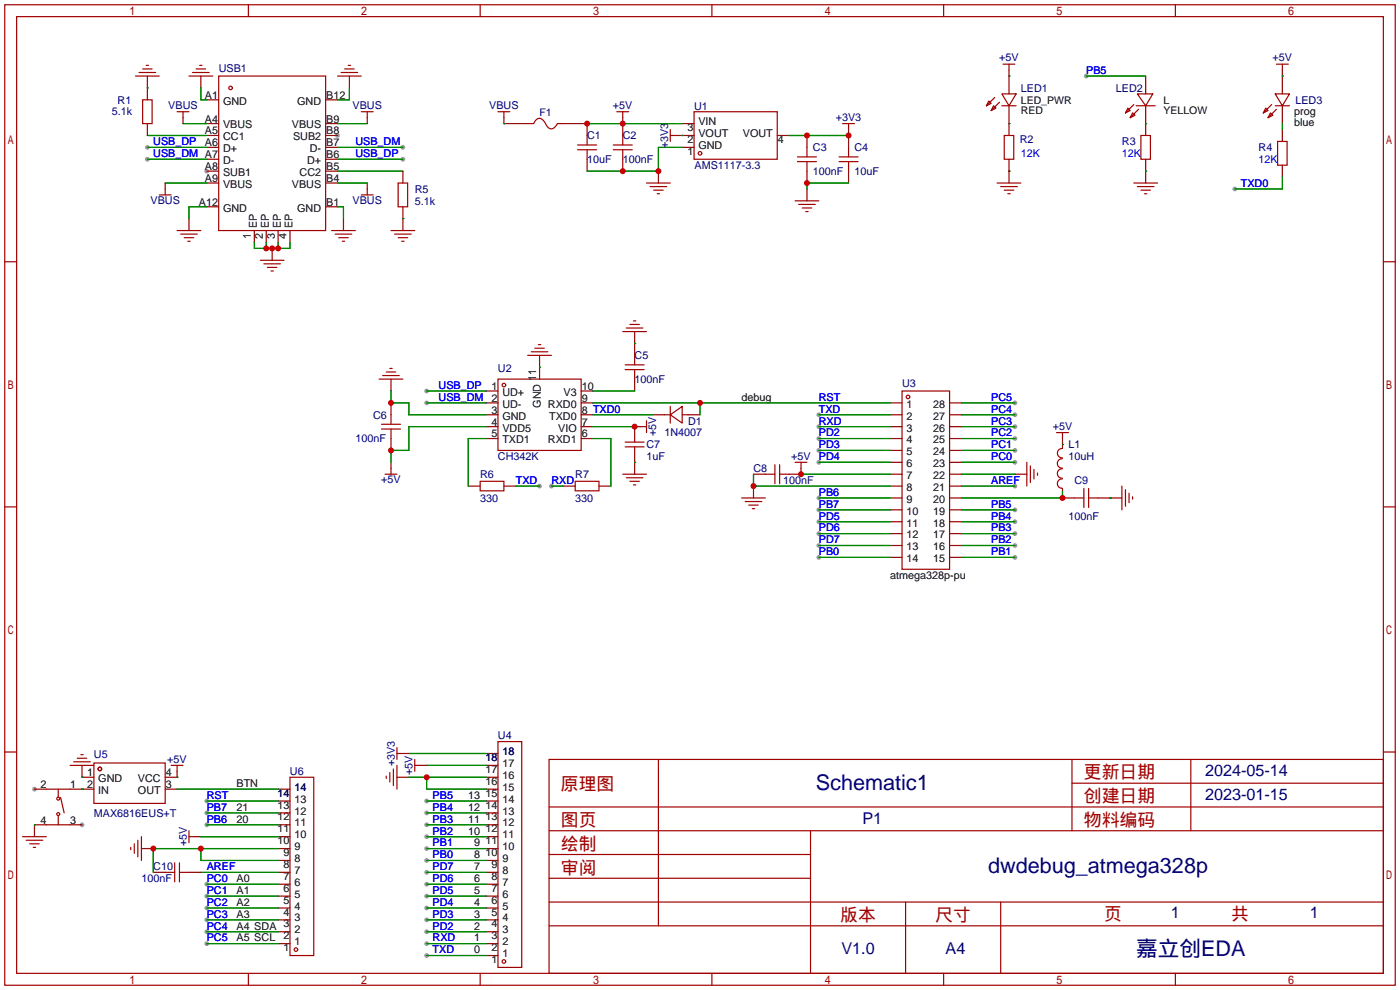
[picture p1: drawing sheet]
<svg xmlns="http://www.w3.org/2000/svg" width="299mm" height="212mm" viewBox="0 0 299 212" stroke-linecap="round" stroke-linejoin="round" font-family="sans-serif">
<g fill="#999">
<circle cx="72.1" cy="29" r=".51"/>
<circle cx="44.2" cy="36.6" r=".51"/>
<circle cx="7.4" cy="168.7" r=".51"/>
<circle cx="17.5" cy="176.3" r=".51"/>
<circle cx="31.5" cy="34" r=".51"/>
<circle cx="31.5" cy="31.5" r=".51"/>
<circle cx="86.1" cy="31.5" r=".51"/>
<circle cx="86.1" cy="34" r=".51"/>
<circle cx="91.2" cy="86.1" r=".51"/>
<circle cx="175" cy="96.3" r=".51"/>
<circle cx="175" cy="93.7" r=".51"/>
<circle cx="216.9" cy="109" r=".51"/>
<circle cx="216.9" cy="119.1" r=".51"/>
<circle cx="216.9" cy="116.6" r=".51"/>
<circle cx="216.9" cy="114" r=".51"/>
<circle cx="216.9" cy="111.5" r=".51"/>
<circle cx="216.9" cy="103.9" r=".51"/>
<circle cx="216.9" cy="98.8" r=".51"/>
<circle cx="216.9" cy="96.3" r=".51"/>
<circle cx="216.9" cy="93.7" r=".51"/>
<circle cx="216.9" cy="91.2" r=".51"/>
<circle cx="216.9" cy="88.6" r=".51"/>
<circle cx="216.9" cy="86.1" r=".51"/>
<circle cx="175" cy="119.1" r=".51"/>
<circle cx="175" cy="116.6" r=".51"/>
<circle cx="175" cy="114" r=".51"/>
<circle cx="175" cy="111.5" r=".51"/>
<circle cx="175" cy="98.8" r=".51"/>
<circle cx="91.2" cy="204.2" r=".51"/>
<circle cx="91.2" cy="201.7" r=".51"/>
<circle cx="91.2" cy="199.1" r=".51"/>
<circle cx="91.2" cy="196.6" r=".51"/>
<circle cx="91.2" cy="194.1" r=".51"/>
<circle cx="91.2" cy="191.5" r=".51"/>
<circle cx="91.2" cy="189" r=".51"/>
<circle cx="91.2" cy="186.4" r=".51"/>
<circle cx="91.2" cy="183.9" r=".51"/>
<circle cx="91.2" cy="181.4" r=".51"/>
<circle cx="91.2" cy="178.8" r=".51"/>
<circle cx="91.2" cy="176.3" r=".51"/>
<circle cx="91.2" cy="173.7" r=".51"/>
<circle cx="91.2" cy="171.2" r=".51"/>
<circle cx="44.2" cy="201.7" r=".51"/>
<circle cx="44.2" cy="199.1" r=".51"/>
<circle cx="44.2" cy="196.6" r=".51"/>
<circle cx="44.2" cy="194.1" r=".51"/>
<circle cx="44.2" cy="191.5" r=".51"/>
<circle cx="44.2" cy="189" r=".51"/>
<circle cx="175" cy="109" r=".51"/>
<circle cx="175" cy="106.4" r=".51"/>
<circle cx="232.2" cy="16.3" r=".51"/>
<circle cx="263.9" cy="40.4" r=".51"/>
<circle cx="175" cy="88.6" r=".51"/>
<circle cx="175" cy="91.2" r=".51"/>
<circle cx="44.2" cy="173.7" r=".51"/>
<circle cx="115.3" cy="103.9" r=".51"/>
<circle cx="117.9" cy="103.9" r=".51"/>
<circle cx="44.2" cy="176.3" r=".51"/>
<circle cx="44.2" cy="171.2" r=".51"/>
<circle cx="91.2" cy="83.6" r=".51"/>
</g>
<g fill="none" stroke="#a10000" stroke-width=".25">
<path d="M1 1h297.2v209.6h-297.2zM3.6 3.6h292.1v204.4h-292.1zM29 16.3h5M29.7 15.5h3.6M30.5 14.7h2M31.2 14h.5M40.4 16.3h5.1M41.1 15.5h3.6M41.9 14.7h2M42.7 14h.5M46.7 16.3h22.9v33h-22.9zM53.1 1v2.6"/>
<path d="M72.1 16.3h5.1M72.9 15.5h3.6M73.7 14.7h2M74.4 14h.5M102.6 1v2.6M152.1 1v2.6M201.7 1v2.6M214.4 13.7h2.5M215.6 13.7v1.3M251.2 1v2.6M272.8 13.7h2.5M274.1 13.7v1.3"/>
<path d="M30.5 21.3h2v5.1h-2zM37.8 23.9h2.6M39.1 23.9v1.2M77.2 23.9h2.6M78.5 23.9v1.2M85.1 39.1h2v5.1h-2zM106.4 23.9h2.6M107.7 23.9v1.2M112.8 26.4h1.2l.6-.8 .7-.3 .7 .3 1 1.5 .7 .4 .7-.2 .7-.9h1.3M123.4 32h4.1M123.4 31h4.1M125.5 29v2"/>
<path d="M125.5 32v2M131.1 32h4M131.1 31h4M131.8 23.9h2.6M133.1 23.9v1.2M133.1 29v2M133.1 32v2M138.2 39.1h5.1M138.9 39.9h3.6M143.3 27.7v2.5M143.3 29h1.2M148.3 23.9h17.8v10.1h-17.8z"/>
<path d="M170.4 34.5h4.1M170.4 33.5h4.1M172.5 31.5v2M172.5 34.5v2.1M179.3 34.5h4.1M179.3 33.5h4.1M180.1 26.4h2.5M181.4 26.4v1.3M181.4 31.5v2M181.4 34.5v2.1M211.3 21.6l.5 .5-1 .5zM212.3 22.6l.6 .5-1.1 .5z"/>
<path d="M212.6 20.8l-1.8 1.8M213.1 39.1h5.1M213.6 21.8l-1.8 1.8M213.9 39.9h3.5M214.1 20.1h3.1l-1.6 2.5zM214.1 22.6h3.1M214.6 29h2.1v5h-2.1zM241 23.1l.6 .5-1.1 .5zM242.1 24.1l.5 .5-1 .5zM242.3 39.1h5.1M242.3 22.4l-1.8 1.7M242.8 22.6h4.1"/>
<path d="M243.1 20.1h3.3l-1.5 2.5zM243.1 39.9h3.5M243.3 23.4l-1.7 1.7M243.8 29h2.1v5h-2.1zM270.5 23.1l.5 .5-1 .5zM271.5 24.1l.5 .5-1 .5zM271.8 22.4l-1.8 1.7M272.5 20.1h3.1l-1.5 2.5zM272.5 22.6h3.1M272.8 23.4l-1.8 1.7M273 30.2h2.1v5.1h-2.1zM1 55.9h2.6"/>
<path d="M34 41.7h2.6M35.3 40.4v1.3M37.8 49.3h5.1M38.6 50h3.6M39.4 50.8h2M40.1 51.6h.5M55.6 55.6h5.1M56.4 56.4h3.5M57.1 57.2h2.1M57.9 57.9h.5M70.9 49.3h5M71.6 50h3.6"/>
<path d="M72.4 50.8h2M73.2 51.6h.5M77.2 41.7h2.6M78.5 40.4v1.3M83.6 49.3h5M84.3 50h3.6M85.1 50.8h2M85.9 51.6h.5M139.7 40.6h2M140.5 41.4h.5M169.9 42.9h5.1M170.7 43.7h3.5"/>
<path d="M171.4 44.4h2.1M172.2 45.2h.5M214.6 40.6h2.1M215.4 41.4h.5M243.8 40.6h2.1M244.6 41.4h.5M295.7 55.9h2.5M82.5 79.5h2.1M83.3 78.7h.5M112.8 75.9h5.1M113.5 75.2h3.6M114.3 74.4h2"/>
<path d="M115.1 73.7h.5M133.1 70.9h5.1M133.6 79h4.1M133.6 78h4.1M133.9 70.1h3.5M134.6 69.3h2.1M135.4 68.6h.5M135.6 75.9v2.1M135.6 79v2M81 81h5.1M81.5 91.7h4.1M81.5 90.7h4.1"/>
<path d="M81.8 80.3h3.5M83.6 88.6v2.1M83.6 91.7v2M106.4 81h17.8v15.3h-17.8zM133.6 95.5h4.1M133.6 94.5h4.1M135.6 93.7v.8M135.6 95.5v.8M136.9 91.2h1.3M138.2 89.9v2.6M142 88.6h1.3M143.3 88.6l2.5-1.7v3.5z"/>
<path d="M143.3 86.9v3.5M145.8 88.6h1.3M165.6 99.3v4.1M166.6 99.3v4.1M169.9 98.8h2.6M171.2 98.8v1.3M192.8 83.6h10.1v38.1h-10.1zM219.5 98.8v5.1M220.2 99.6v3.5M225.8 92.5h2.5M227.1 98a1.01 1.01 0 0 0-1.1 1 1.01 1.01 0 0 0 1.1 1.1M227.1 95.8a1.01 1.01 0 0 0-1.1 1.1 1.01 1.01 0 0 0 1.1 1"/>
<path d="M227.1 92.5v1.2M1 108.3h2.6M82.3 101.3h2.5M83.6 100.1v1.2M102.6 102.9h5.1v2h-5.1zM122.9 102.9h5.1v2h-5.1zM133.1 101.3h5.1M133.9 102.1h3.5M134.6 102.9h2.1M135.4 103.6h.5M158.5 106.4h5.1M159.3 107.2h3.5"/>
<path d="M160 107.9h2.1M160.8 108.7h.5M163.6 101.3h2M166.6 101.3h2.1M221 100.3v2.1M221.7 101.1v.5M227.1 100.2a1.01 1.01 0 0 0-1.1 1 1.01 1.01 0 0 0 1.1 1M227.1 102.3a1.01 1.01 0 0 0-1.1 1.1 1.01 1.01 0 0 0 1.1 1M229.6 106.4h2M231.6 104.4v4.1M232.7 104.4v4.1M232.7 106.4h2"/>
<path d="M239.8 103.9v5.1M240.5 104.6v3.6M241.3 105.4v2M242.1 106.2v.5M295.7 108.3h2.5M84.8 159.8v2.5M106.4 158.5h5.1v48.3h-5.1zM1 160.7h2.6M4.8 178.8h5.1M5.6 179.6h3.5M9.9 176.3h5.1M9.9 168.7h5.1"/>
<path d="M12.4 168.7v1.7M12.4 174.5v1.8M13 170.4l.7 3.3M15 163.6h5.1M15.7 162.8h3.6M16.5 162.1h2M17.3 161.3h.5M20.1 163.1h15.2v8.6h-15.2zM29.5 179.6v3.5M30.2 178.8v5.1M36.6 163.6h2.5M37.8 163.6v1.2"/>
<path d="M40.4 178.8h1.3M40.4 177.5v2.6M62 166.1h5.1v38.1h-5.1zM82.5 165.9v.5M83.3 165.1v2M84.1 164.3v3.6M84.8 163.6v5.1M84.8 161h1.3M88.6 163.6h1.3M88.6 162.3v2.5M117.3 162.3h178.4v45.7h-178.4zM117.3 177.5h178.4"/>
<path d="M117.3 172.5h178.4M140.7 162.3v35.6M173.2 177.5v30.5M229.1 162.3v15.2M229.1 167.4h66.6M254.5 162.3v15.2M295.7 160.7h2.5M6.3 180.3h2.1M7.1 181.1h.5M27.9 181.1v.5M28.7 180.3v2.1M35.3 186.4h2"/>
<path d="M37.3 184.4v4.1M38.4 186.4h2M38.4 184.4v4.1M117.3 182.6h55.9M117.3 197.9h178.4M117.3 192.8h178.4M117.3 187.7h55.9M193.5 192.8v15.2M213.9 192.8v15.2M53.1 208v2.6M102.6 208v2.6M152.1 208v2.6"/>
<path d="M201.7 208v2.6M251.2 208v2.6"/>
<circle cx="49.3" cy="18.8" r=".38"/>
<circle cx="149.6" cy="32.8" r=".38"/>
<circle cx="107.7" cy="82.3" r=".38"/>
<circle cx="194.1" cy="84.8" r=".38"/>
<circle cx="12.4" cy="170.7" r=".32"/>
<circle cx="12.4" cy="174" r=".32"/>
<circle cx="21.3" cy="164.3" r=".38"/>
<circle cx="63.2" cy="202.9" r=".38"/>
<circle cx="107.7" cy="205.5" r=".38"/>
</g>
<g fill="none" stroke="#870000" stroke-width=".25">
<path d="M31.5 16.3v5M42.9 16.3v2.5M74.7 16.3v2.5M215.6 15v5.1M244.9 16.3v3.8M274.1 15v5.1M31.5 26.4v2.6M35.3 39.1v1.3M39.1 25.1v1.3M44.2 39.1h2.5M44.2 36.6h2.5M44.2 34h2.5"/>
<path d="M44.2 31.5h2.5M44.2 29h2.5M44.2 26.4h2.5M44.2 21.3h2.5M69.6 39.1h2.5M69.6 36.6h2.5M69.6 34h2.5M69.6 31.5h2.5M69.6 29h2.5M69.6 26.4h2.5M69.6 21.3h2.5M78.5 25.1v1.3"/>
<path d="M78.5 39.1v1.3M86.1 36.6v2.5M107.7 25.1v1.3h5.1M120.4 26.4h5.1v2.6M125.5 34v2.6M133.1 25.1v3.9M133.1 34v2.6M140.7 36.6v2.5M144.5 29h3.8M145.8 31.5h2.5M145.8 26.4h2.5M166.1 29h2.6"/>
<path d="M172.5 29v2.5M172.5 36.6v2.5M181.4 27.7v3.8M181.4 36.6v2.5M215.6 22.6v6.4M215.6 34v5.1M244.9 22.6v6.4M244.9 34v5.1M274.1 22.6v3.8M274.1 27.7v2.5M274.1 35.3v2.5M40.4 46.7v2.6"/>
<path d="M44.2 44.2h2.5M54.4 49.3v2.5M56.9 49.3v2.5M58.2 53.1v2.5M59.4 49.3v2.5M62 49.3v2.5M69.6 44.2h2.5M73.4 46.7v2.6M86.1 44.2v5.1M172.5 40.4v2.5M115.3 75.9v5.1M135.6 70.9v5"/>
<path d="M83.6 81v2.6M83.6 86.1v2.5M83.6 93.7v2.6M83.6 98.8v1.3M103.9 83.6h2.5M103.9 86.1h2.5M103.9 88.6h2.5M103.9 91.2h2.5M103.9 93.7h2.5M124.2 83.6h2.5M124.2 86.1h2.5M124.2 88.6h2.5"/>
<path d="M124.2 91.2h2.5M124.2 93.7h2.5M135.6 81v2.6M135.6 96.3v5M136.9 91.2h-1.3v2.5M139.4 88.6h2.6M147.1 88.6h2.5M190.2 86.1h2.6M190.2 88.6h2.6M190.2 91.2h2.6M190.2 93.7h2.6M190.2 96.3h2.6"/>
<path d="M190.2 98.8h2.6M202.9 86.1h2.6M202.9 88.6h2.6M202.9 91.2h2.6M202.9 93.7h2.6M202.9 96.3h2.6M202.9 98.8h2.6M227.1 93.7v2.1M100.1 103.9h2.5M107.7 103.9h2.5M120.4 103.9h2.5M128 103.9h2.6"/>
<path d="M161 101.3h2.6M161 103.9v2.5M171.2 100.1v1.2h-2.5M190.2 101.3h2.6M190.2 103.9h2.6M190.2 106.4h2.6M190.2 109h2.6M190.2 111.5h2.6M190.2 114h2.6M190.2 116.6h2.6M190.2 119.1h2.6M202.9 101.3h2.6"/>
<path d="M202.9 103.9h2.6M202.9 106.4h2.6M202.9 109h2.6M202.9 111.5h2.6M202.9 114h2.6M202.9 116.6h2.6M202.9 119.1h2.6M216.9 101.3h2.6M227.1 106.4h2.5M227.1 104.4v.8M234.7 106.4h5.1M7.4 168.7h2.5"/>
<path d="M9.9 176.3h-2.5v2.5M15 176.3h2.5M15 168.7h5.1M17.5 163.6v2.5h2.6M35.3 168.7h2.5M37.8 164.8v1.3h-2.5M41.7 178.8h1.2M59.4 178.8h2.6M59.4 176.3h2.6M59.4 173.7h2.6M59.4 171.2h2.6M59.4 168.7h2.6"/>
<path d="M84.8 166.1h2.6M86.1 161h1.3M89.9 163.6h1.3M103.9 178.8h2.5M103.9 176.3h2.5M103.9 173.7h2.5M103.9 171.2h2.5M103.9 168.7h2.5M103.9 166.1h2.5M103.9 163.6h2.5M103.9 161h2.5M30.2 181.4h2.6"/>
<path d="M32.8 186.4h2.5M40.4 186.4h2.5M59.4 199.1h2.6M59.4 196.6h2.6M59.4 194.1h2.6M59.4 191.5h2.6M59.4 189h2.6M59.4 186.4h2.6M59.4 183.9h2.6M59.4 181.4h2.6M103.9 199.1h2.5M103.9 196.6h2.5"/>
<path d="M103.9 194.1h2.5M103.9 191.5h2.5M103.9 189h2.5M103.9 186.4h2.5M103.9 183.9h2.5M103.9 181.4h2.5M59.4 201.7h2.6M103.9 204.2h2.5M103.9 201.7h2.5"/>
</g>
<g fill="none" stroke="#008700" stroke-width=".25">
<path d="M31.5 18.8h.1M42.9 18.8v2.5h1.3M74.7 18.8v2.5h-2.6M215.6 16.3h.1M232.2 16.3h12.7M274.1 16.3h.1M31.5 29h12.7M31.5 34h12.7M31.5 31.5h12.7M35.3 39.1h8.9M39.1 26.4h5.1M72.1 26.4h6.4"/>
<path d="M72.1 34h14M72.1 31.5h14M72.1 36.6h14M72.1 39.1h6.4M107.7 26.4h.1M125.5 26.4h20.3M145.8 29h.1M145.8 31.5h-5.1v5.1h-15.2M168.7 29h12.7M181.4 39.1h-8.9v1.3M215.6 36.6h.1M215.6 26.4h.1"/>
<path d="M244.9 26.4h.1M244.9 36.6h.1M274.1 37.8v2.6h-10.2M274.1 26.4v1.3M44.2 44.2h-3.8v2.5M54.4 51.8v1.3h7.6v-1.3M56.9 51.8v1.3M59.4 51.8v1.3M72.1 44.2h1.3v2.5M86.1 46.7h.1M115.3 78.5h.1M135.6 73.4h.1"/>
<path d="M83.6 83.6v2.5h3.8v2.5h16.5M91.2 86.1h12.7M91.2 83.6h12.7M103.9 91.2h-16.5v5.1h-3.8v2.5M103.9 93.7h-3.8v10.2M126.7 86.1h63.5M126.7 88.6h12.7M126.7 91.2h8.9M126.7 93.7h3.9v10.2M126.7 83.6h8.9M135.6 98.8h.1M149.6 86.1v2.5"/>
<path d="M175 88.6h15.2M175 91.2h15.2M175 96.3h15.2M175 93.7h15.2M175 98.8h15.2M205.5 86.1h11.4M205.5 88.6h11.4M205.5 91.2h11.4M205.5 96.3h11.4M205.5 93.7h11.4M205.5 98.8h11.4M227.1 95h.1"/>
<path d="M110.2 103.9h5.1M117.9 103.9h2.5M161 101.3v2.6h29.2M171.2 101.3h19M175 109h15.2M175 119.1h15.2M175 116.6h15.2M175 114h15.2M175 111.5h15.2M175 106.4h15.2M205.5 101.3h11.4M205.5 109h11.4"/>
<path d="M205.5 103.9h11.4M205.5 119.1h11.4M205.5 116.6h11.4M205.5 114h11.4M205.5 111.5h11.4M227.1 105.2v1.2h-21.6M237.2 106.4h.1M7.4 176.3h.1M17.5 168.7h.1M17.5 166.1h.1M37.8 166.1h.1M37.8 168.7h21.6"/>
<path d="M42.9 178.8h16.5M44.2 176.3h15.2M44.2 173.7h15.2M44.2 171.2h15.2M87.4 161h16.5M87.4 166.1h16.5M91.2 178.8h12.7M91.2 176.3h12.7M91.2 173.7h12.7M91.2 171.2h12.7M91.2 163.6h12.7M91.2 166.1v2.6h12.7"/>
<path d="M42.9 181.4v2.5h16.5M42.9 186.4h16.5M44.2 199.1h15.2M44.2 196.6h15.2M44.2 194.1h15.2M44.2 191.5h15.2M44.2 189h15.2M59.4 181.4h-26.6v5M91.2 199.1h12.7M91.2 196.6h12.7M91.2 194.1h12.7M91.2 191.5h12.7"/>
<path d="M91.2 189h12.7M91.2 186.4h12.7M91.2 183.9h12.7M91.2 181.4h12.7M44.2 201.7h15.2M91.2 204.2h12.7M91.2 201.7h12.7"/>
</g>
<g fill="#c00">
<circle cx="59.4" cy="53.1" r=".63"/>
<circle cx="58.2" cy="53.1" r=".63"/>
<circle cx="56.9" cy="53.1" r=".63"/>
<circle cx="83.6" cy="86.1" r=".63"/>
<circle cx="83.6" cy="96.3" r=".63"/>
<circle cx="172.5" cy="39.1" r=".63"/>
<circle cx="140.7" cy="36.6" r=".63"/>
<circle cx="133.1" cy="36.6" r=".63"/>
<circle cx="172.5" cy="29" r=".63"/>
<circle cx="181.4" cy="29" r=".63"/>
<circle cx="125.5" cy="26.4" r=".63"/>
<circle cx="133.1" cy="26.4" r=".63"/>
<circle cx="135.6" cy="91.2" r=".63"/>
<circle cx="171.2" cy="101.3" r=".63"/>
<circle cx="161" cy="103.9" r=".63"/>
<circle cx="227.1" cy="106.4" r=".63"/>
<circle cx="149.6" cy="86.1" r=".63"/>
<circle cx="42.9" cy="181.4" r=".63"/>
<circle cx="32.8" cy="181.4" r=".63"/>
<circle cx="91.2" cy="166.1" r=".63"/>
</g>
<g font-size="4.6" fill="#000080">
<text x="174.4" y="168.8">Schematic1</text>
<text x="211.2" y="186.6">dwdebug_atmega328p</text>
<text x="242.8" y="204.3">嘉立创EDA</text>
</g>
<g font-size="3.8" fill="#a00000">
<text x="231.6" y="166.4">更新日期</text>
<text x="119.9" y="168.9">原理图</text>
<text x="231.6" y="171.5">创建日期</text>
<text x="119.9" y="176.5">图页</text>
<text x="231.6" y="176.5">物料编码</text>
<text x="119.9" y="181.6">绘制</text>
<text x="119.9" y="186.7">审阅</text>
<text x="179.6" y="196.9">版本</text>
<text x="199.9" y="196.9">尺寸</text>
<text x="236" y="196.6">页</text>
<text x="263.1" y="196.6">共</text>
</g>
<g font-size="3.5" fill="#000080">
<text x="257.6" y="165.9">2024-05-14</text>
<text x="257.6" y="171">2023-01-15</text>
<text x="184.3" y="176">P1</text>
<text x="250.2" y="196.1">1</text>
<text x="280" y="196.1">1</text>
<text x="179.8" y="204">V1.0</text>
<text x="202.1" y="204">A4</text>
</g>
<g font-size="2.3" fill="#000080">
<text x="46.7" y="15.4">USB1</text>
<text x="213.6" y="13.1">+5V</text>
<text x="272" y="13.1">+5V</text>
<text x="25.1" y="22.1">R1</text>
<text x="36" y="23.3">VBUS</text>
<text x="75.3" y="23.3">VBUS</text>
<text x="104.6" y="23.3">VBUS</text>
<text x="131" y="23.3">+5V</text>
<text x="148.3" y="23.4">U1</text>
<text x="218.2" y="19.6">LED1</text>
<text x="238.5" y="19.6">LED2</text>
<text x="276.9" y="22.1">LED3</text>
<text x="23.9" y="24.7">5.1k</text>
<text x="125.5" y="29.8">C1</text>
<text x="133.1" y="29.8">C2</text>
<text x="178.6" y="25.8">+3V3</text>
<text x="125.5" y="34.8">10uF</text>
<text x="133.1" y="34.8">100nF</text>
<text x="142.8" y="31.7" transform="rotate(-90 142.8 31.7)">+3V3</text>
<text x="173.7" y="32.3">C3</text>
<text x="182.6" y="32.3">C4</text>
<text x="217.9" y="30.5">R2</text>
<text x="239.8" y="31">R3</text>
<text x="269" y="32.3">R4</text>
<text x="88.6" y="41.2">R5</text>
<text x="148.4" y="36.1">AMS1117-3.3</text>
<text x="173.7" y="37.4">100nF</text>
<text x="182.6" y="37.4">10uF</text>
<text x="32.2" y="43.6">VBUS</text>
<text x="75.3" y="43.6">VBUS</text>
<text x="88.6" y="43.7">5.1k</text>
<text x="135.6" y="76.8">C5</text>
<text x="106.4" y="79.5">U2</text>
<text x="135.6" y="81.8">100nF</text>
<text x="192.8" y="82.7">U3</text>
<text x="79.8" y="89.5">C6</text>
<text x="75.9" y="94.5">100nF</text>
<text x="138.2" y="95.8">C7</text>
<text x="140.3" y="93.3" transform="rotate(-90 140.3 93.3)">+5V</text>
<text x="142" y="93.3">1N4007</text>
<text x="147.1" y="90.7">D1</text>
<text x="225" y="91.9">+5V</text>
<text x="228.3" y="95.8">L1</text>
<text x="106.4" y="98.4">CH342K</text>
<text x="138.2" y="98.3">1uF</text>
<text x="161" y="100.9">C8</text>
<text x="169.1" y="98.2">+5V</text>
<text x="228.3" y="98.3">10uH</text>
<text x="81.5" y="103.3">+5V</text>
<text x="102.6" y="102.2">R6</text>
<text x="102.6" y="107.2">330</text>
<text x="122.9" y="102.2">R7</text>
<text x="122.9" y="107.2">330</text>
<text x="167.4" y="103.4">100nF</text>
<text x="229.6" y="103.4">C9</text>
<text x="228.3" y="111">100nF</text>
<text x="106.4" y="158">U4</text>
<text x="20.1" y="162.1">U5</text>
<text x="35.8" y="163">+5V</text>
<text x="62" y="165.7">U6</text>
<text x="84.4" y="163.8" transform="rotate(-90 84.4 163.8)">+3V3</text>
<text x="88.2" y="165.7" transform="rotate(-90 88.2 165.7)">+5V</text>
<text x="20.1" y="174.6">MAX6816EUS+T</text>
<text x="32.8" y="186">C10</text>
<text x="39.9" y="180.9" transform="rotate(-90 39.9 180.9)">+5V</text>
<text x="30.2" y="188.5">100nF</text>
</g>
<g font-size="2.3" fill="#00f">
<text x="232.2" y="15.8">PB5</text>
<text x="32.8" y="33.6">USB_DM A7</text>
<text x="32.8" y="31">USB_DP</text>
<text x="75.9" y="31">USB_DM</text>
<text x="75.9" y="33.6">USB_DP</text>
<text x="218.2" y="33.6">12K</text>
<text x="239.8" y="33.6">12K</text>
<text x="269" y="34.8">12K</text>
<text x="265.2" y="39.9">TXD0</text>
<text x="93.7" y="83.1">USB_DP</text>
<text x="93.7" y="85.6">USB_DM</text>
<text x="175" y="85.6">RST</text>
<text x="175" y="88.2">TXD</text>
<text x="211.8" y="88.2">PC4</text>
<text x="211.8" y="85.6">PC5</text>
<text x="175" y="95.8">PD3</text>
<text x="175" y="93.3">PD2</text>
<text x="175" y="90.7">RXD</text>
<text x="211.8" y="95.8">PC1</text>
<text x="211.8" y="93.3">PC2</text>
<text x="211.8" y="90.7">PC3</text>
<text x="175" y="98.3">PD4</text>
<text x="211.8" y="98.3">PC0</text>
<text x="110.2" y="103.4">TXD</text>
<text x="117.9" y="103.4">RXD</text>
<text x="175" y="106">PB6</text>
<text x="211.8" y="103.4">AREF</text>
<text x="175" y="113.6">PD6</text>
<text x="175" y="111">PD5</text>
<text x="175" y="108.5">PB7</text>
<text x="211.8" y="108.5">PB5</text>
<text x="211.8" y="113.6">PB3</text>
<text x="211.8" y="111">PB4</text>
<text x="175" y="118.7">PB0</text>
<text x="175" y="116.1">PD7</text>
<text x="211.8" y="118.7">PB1</text>
<text x="211.8" y="116.1">PB2</text>
<text x="44.2" y="173.3">PB7</text>
<text x="44.2" y="170.7">RST</text>
<text x="92.5" y="173.3">PB4</text>
<text x="92.5" y="170.7">PB5</text>
<text x="44.2" y="175.8">PB6</text>
<text x="92.5" y="178.4">PB2</text>
<text x="92.5" y="175.8">PB3</text>
<text x="44.2" y="186">AREF</text>
<text x="92.5" y="186">PD7</text>
<text x="92.5" y="183.4">PB0</text>
<text x="92.5" y="180.9">PB1</text>
<text x="44.2" y="191.1">PC1</text>
<text x="44.2" y="188.5">PC0</text>
<text x="92.5" y="191.1">PD5</text>
<text x="92.5" y="188.5">PD6</text>
<text x="44.2" y="196.1">PC3</text>
<text x="44.2" y="193.6">PC2</text>
<text x="92.5" y="196.1">PD3</text>
<text x="92.5" y="193.6">PD4</text>
<text x="44.2" y="201.2">PC5</text>
<text x="44.2" y="198.7">PC4</text>
<text x="92.5" y="203.8">TXD</text>
<text x="92.5" y="201.2">RXD</text>
<text x="92.5" y="198.7">PD2</text>
</g>
<g font-size="2.3">
<text x="43.8" y="21.1">A1</text>
<text x="47.7" y="22.4">GND</text>
<text x="63.5" y="22.4">GND</text>
<text x="69.7" y="21.1">B12</text>
<text x="43.8" y="26.2">A4</text>
<text x="43.8" y="28.7">A5</text>
<text x="47.7" y="27.5">VBUS</text>
<text x="47.7" y="30">CC1</text>
<text x="62.4" y="27.5">VBUS</text>
<text x="62.6" y="30">SUB2</text>
<text x="69.7" y="28.7">B8</text>
<text x="69.7" y="26.2">B9</text>
<text x="146.9" y="28">3</text>
<text x="149.3" y="29.3">VOUT</text>
<text x="149.3" y="26.8">VIN</text>
<text x="158.8" y="29.3">VOUT</text>
<text x="276.6" y="24.7">prog</text>
<text x="276.6" y="27">blue</text>
<text x="43.8" y="31.3">A6</text>
<text x="47.7" y="32.5">D+</text>
<text x="47.7" y="35.1">D-</text>
<text x="65.6" y="35.1">D+</text>
<text x="66.2" y="32.5">D-</text>
<text x="69.7" y="33.8">B6</text>
<text x="69.7" y="31.3">B7</text>
<text x="146.9" y="33.1">1</text>
<text x="146.9" y="30.6">2</text>
<text x="149.3" y="31.8">GND</text>
<text x="166.2" y="30.6">4</text>
<text x="43.8" y="36.3">A8</text>
<text x="43.8" y="38.9">A9</text>
<text x="47.7" y="37.6">SUB1</text>
<text x="47.7" y="40.2">VBUS</text>
<text x="62.4" y="40.2">VBUS</text>
<text x="64" y="37.6">CC2</text>
<text x="69.7" y="38.9">B4</text>
<text x="69.7" y="36.3">B5</text>
<text x="42.5" y="44">A12</text>
<text x="47.7" y="45.2">GND</text>
<text x="63.5" y="45.2">GND</text>
<text x="69.7" y="44">B1</text>
<text x="53.6" y="51.2" transform="rotate(-90 53.6 51.2)">1</text>
<text x="54.9" y="48.8" transform="rotate(-90 54.9 48.8)">EP</text>
<text x="56.2" y="51.2" transform="rotate(-90 56.2 51.2)">2</text>
<text x="57.4" y="48.8" transform="rotate(-90 57.4 48.8)">EP</text>
<text x="58.7" y="51.2" transform="rotate(-90 58.7 51.2)">3</text>
<text x="60" y="48.8" transform="rotate(-90 60 48.8)">EP</text>
<text x="61.3" y="51.2" transform="rotate(-90 61.3 51.2)">4</text>
<text x="62.5" y="48.8" transform="rotate(-90 62.5 48.8)">EP</text>
<text x="105" y="83.3">1</text>
<text x="114.6" y="81.5" transform="rotate(-90 114.6 81.5)">11</text>
<text x="124.3" y="83.3">10</text>
<text x="105" y="85.9">2</text>
<text x="105" y="88.4">3</text>
<text x="107.4" y="84.6">UD+</text>
<text x="107.4" y="87.1">UD-</text>
<text x="107.4" y="89.7">GND</text>
<text x="115.6" y="87.2" transform="rotate(-90 115.6 87.2)">GND</text>
<text x="117.1" y="87.1">RXD0</text>
<text x="117.4" y="89.7">TXD0</text>
<text x="120.4" y="84.6">V3</text>
<text x="124.3" y="88.4">8 TXD0</text>
<text x="124.3" y="85.9">9</text>
<text x="158.5" y="85.6">debug</text>
<text x="193.7" y="87.1">1</text>
<text x="193.7" y="89.7">2</text>
<text x="199.4" y="89.7">27</text>
<text x="199.4" y="87.1">28</text>
<text x="105" y="91">4</text>
<text x="105" y="93.5">5</text>
<text x="107.4" y="92.2">VDD5</text>
<text x="107.4" y="94.8">TXD1</text>
<text x="117.1" y="94.8">RXD1</text>
<text x="119.3" y="92.2">VIO</text>
<text x="124.3" y="93.5">6</text>
<text x="124.3" y="91">7</text>
<text x="193.7" y="92.2">3</text>
<text x="193.7" y="94.8">4</text>
<text x="199.4" y="94.8">25</text>
<text x="199.4" y="92.2">26</text>
<text x="193.7" y="97.3">5</text>
<text x="193.7" y="99.8">6</text>
<text x="199.4" y="99.8">23</text>
<text x="199.4" y="97.3">24</text>
<text x="193.7" y="102.4">7</text>
<text x="193.7" y="104.9">8</text>
<text x="193.7" y="107.5">9</text>
<text x="199.4" y="107.5">20</text>
<text x="199.4" y="104.9">21</text>
<text x="199.4" y="102.4">22</text>
<text x="193.7" y="110">10</text>
<text x="193.7" y="112.5">11</text>
<text x="199.4" y="112.5">18</text>
<text x="199.4" y="110">19</text>
<text x="193.7" y="115.1">12</text>
<text x="193.7" y="117.6">13</text>
<text x="199.4" y="117.6">16</text>
<text x="199.4" y="115.1">17</text>
<text x="190.2" y="123.7">atmega328p-pu</text>
<text x="193.7" y="120.2">14</text>
<text x="199.4" y="120.2">15</text>
<text x="107.4" y="161.4">18</text>
<text x="18.7" y="165.9">1</text>
<text x="21" y="167.2">GND</text>
<text x="29.5" y="167.2">VCC</text>
<text x="35.4" y="165.9">4</text>
<text x="103.7" y="167.7">16</text>
<text x="103.7" y="165.2">17</text>
<text x="103.7" y="162.7">18</text>
<text x="107.4" y="166.5">16</text>
<text x="107.4" y="163.9">17</text>
<text x="8.6" y="168.4">2</text>
<text x="15" y="168.4">1</text>
<text x="18.7" y="168.4">2</text>
<text x="21" y="169.7">IN</text>
<text x="29.5" y="169.7">OUT</text>
<text x="35.4" y="168.4">3</text>
<text x="50.5" y="173.3">21</text>
<text x="50.5" y="168.2">BTN</text>
<text x="59.3" y="172.8">13</text>
<text x="59.3" y="170.3">14</text>
<text x="62.9" y="171.5">13</text>
<text x="62.9" y="169">14</text>
<text x="100.1" y="173.3">12</text>
<text x="100.1" y="170.7">13</text>
<text x="103.7" y="172.8">14</text>
<text x="103.7" y="170.3">15</text>
<text x="107.4" y="171.5">14</text>
<text x="107.4" y="169">15</text>
<text x="8.6" y="176">4</text>
<text x="15" y="176">3</text>
<text x="50.5" y="175.8">20</text>
<text x="59.3" y="177.9">11</text>
<text x="59.3" y="175.4">12</text>
<text x="62.9" y="179.2">10</text>
<text x="62.9" y="176.6">11</text>
<text x="62.9" y="174.1">12</text>
<text x="100.1" y="178.4">10</text>
<text x="100.1" y="175.8">11</text>
<text x="103.7" y="177.9">12</text>
<text x="103.7" y="175.4">13</text>
<text x="107.4" y="179.2">11</text>
<text x="107.4" y="176.6">12</text>
<text x="107.4" y="174.1">13</text>
<text x="59.3" y="180.4">10</text>
<text x="60.6" y="185.5">8</text>
<text x="60.6" y="183">9</text>
<text x="62.9" y="184.2">8</text>
<text x="62.9" y="181.7">9</text>
<text x="101.3" y="186">7</text>
<text x="101.3" y="183.4">8</text>
<text x="101.3" y="180.9">9</text>
<text x="103.7" y="183">10</text>
<text x="103.7" y="180.4">11</text>
<text x="105" y="185.5">9</text>
<text x="107.4" y="184.2">9</text>
<text x="107.4" y="181.7">10</text>
<text x="50.5" y="188.5">A0</text>
<text x="50.5" y="191.1">A1</text>
<text x="60.6" y="190.6">6</text>
<text x="60.6" y="188.1">7</text>
<text x="62.9" y="191.9">5</text>
<text x="62.9" y="189.3">6</text>
<text x="62.9" y="186.8">7</text>
<text x="101.3" y="191.1">5</text>
<text x="101.3" y="188.5">6</text>
<text x="105" y="190.6">7</text>
<text x="105" y="188.1">8</text>
<text x="107.4" y="191.9">6</text>
<text x="107.4" y="189.3">7</text>
<text x="107.4" y="186.8">8</text>
<text x="50.5" y="193.6">A2</text>
<text x="50.5" y="196.1">A3</text>
<text x="60.6" y="195.7">4</text>
<text x="60.6" y="193.1">5</text>
<text x="62.9" y="196.9">3</text>
<text x="62.9" y="194.4">4</text>
<text x="101.3" y="196.1">3</text>
<text x="101.3" y="193.6">4</text>
<text x="105" y="195.7">5</text>
<text x="105" y="193.1">6</text>
<text x="107.4" y="196.9">4</text>
<text x="107.4" y="194.4">5</text>
<text x="50.5" y="198.7">A4 SDA 3</text>
<text x="50.5" y="201.2">A5 SCL</text>
<text x="60.6" y="203.3">1</text>
<text x="60.6" y="200.8">2</text>
<text x="62.9" y="202">1</text>
<text x="62.9" y="199.5">2</text>
<text x="101.3" y="203.8">0</text>
<text x="101.3" y="201.2">1</text>
<text x="101.3" y="198.7">2</text>
<text x="105" y="203.3">2</text>
<text x="105" y="200.8">3</text>
<text x="105" y="198.2">4</text>
<text x="107.4" y="202">2</text>
<text x="107.4" y="199.5">3</text>
<text x="105" y="205.8">1</text>
<text x="107.4" y="204.6">1</text>
</g>
<g font-size="2.2">
<text x="218.2" y="22.2">LED_PWR</text>
<text x="248.7" y="22.2">L</text>
<text x="218.2" y="24.4">RED</text>
<text x="248.7" y="24.4">YELLOW</text>
</g>
<text font-size="2.2" fill="#000080" x="115.3" y="24.7">F1</text>
</svg>
